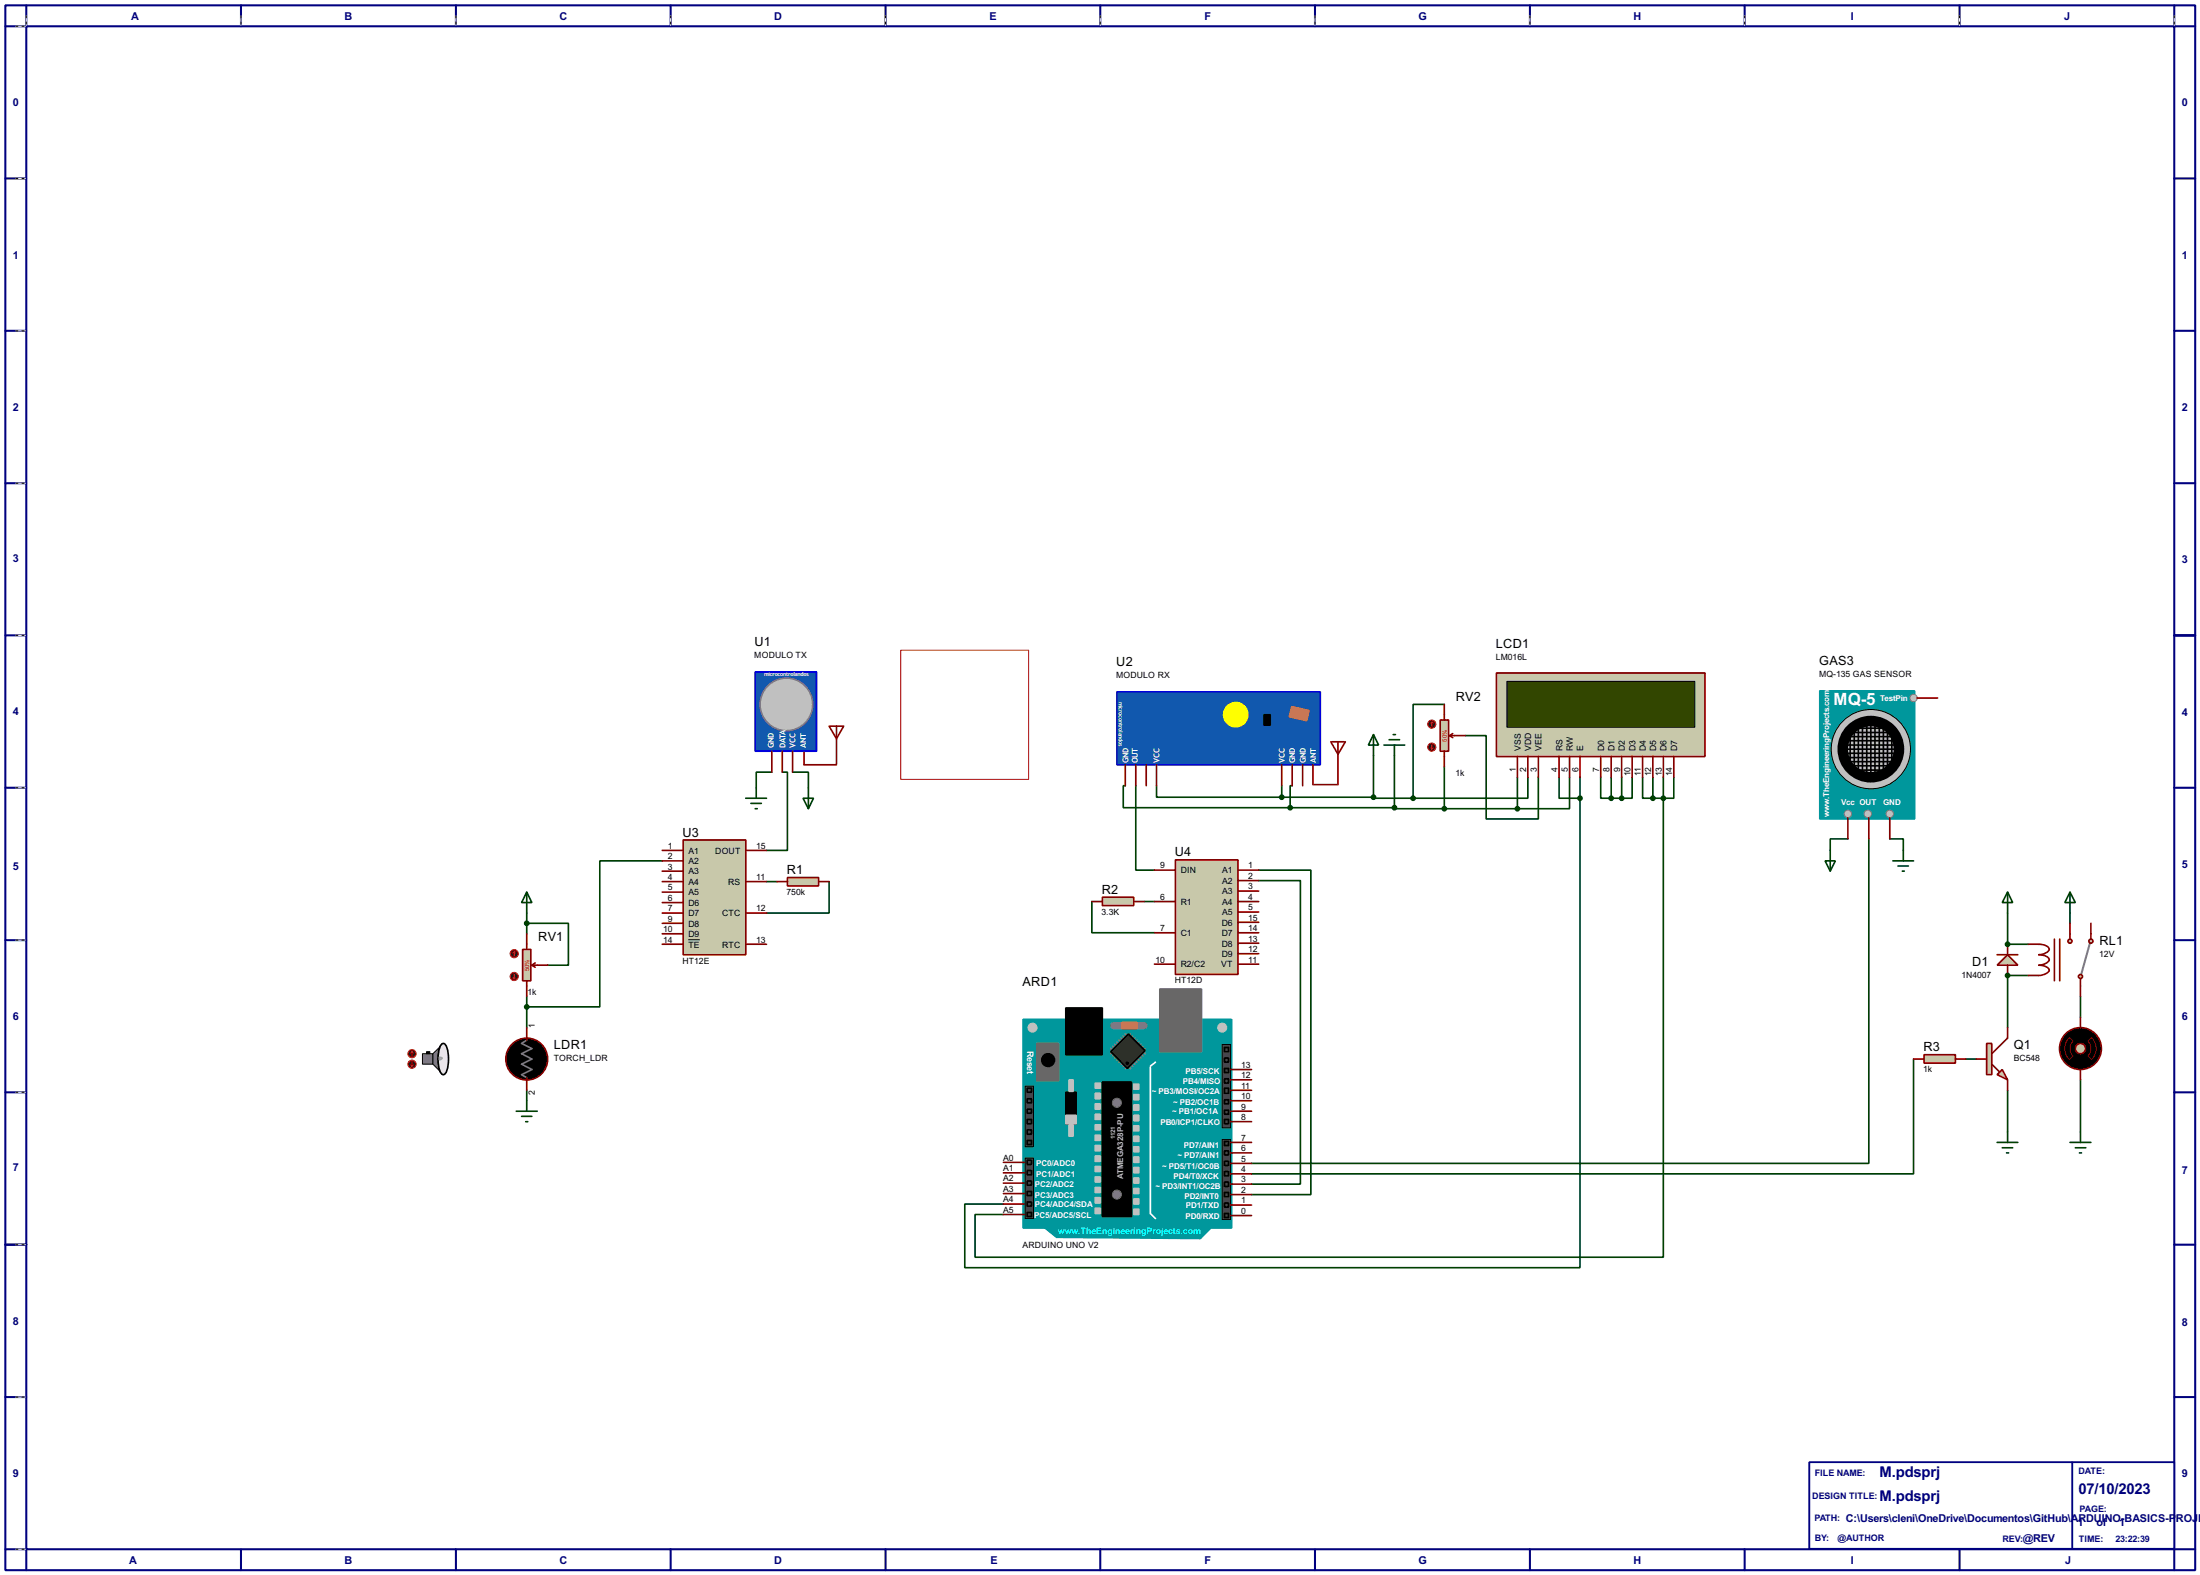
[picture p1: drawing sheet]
<svg xmlns="http://www.w3.org/2000/svg" width="536mm" height="383mm" viewBox="0 0 536 383" stroke-linecap="round" stroke-linejoin="round" font-family="sans-serif">
<g fill="none" stroke="#000080" stroke-width=".5">
<path d="M1.3 1.3h533.4v381h-533.4zM6.4 6.4h523.2v370.8h-523.2zM6.4 1.3v5.1h-5.1M58.7 1.3v5.1M111.1 1.3v5.1M163.4 1.3v5.1M215.7 1.3v5.1M268 1.3v5.1M320.3 1.3v5.1M372.7 1.3v5.1M425 1.3v5.1M477.3 1.3v5.1"/>
<path d="M529.6 1.3v5.1h5.1M1.3 43.5h5.1M529.6 43.5h5.1M1.3 80.6h5.1M529.6 80.6h5.1M1.3 117.7h5.1M529.6 117.7h5.1M1.3 154.7h5.1M529.6 154.7h5.1M1.3 191.8h5.1M529.6 191.8h5.1M1.3 228.9h5.1"/>
<path d="M529.6 228.9h5.1M1.3 266h5.1M529.6 266h5.1M1.3 303.1h5.1M529.6 303.1h5.1M1.3 340.2h5.1M529.6 340.2h5.1M1.3 377.2h5.1v5.1M58.7 377.2v5.1M111.1 377.2v5.1M163.4 377.2v5.1M215.7 377.2v5.1"/>
<path d="M268 377.2v5.1M320.3 377.2v5.1M372.7 377.2v5.1M425 377.2v5.1M477.3 377.2v5.1M534.7 377.2h-5.1v5.1"/>
</g>
<g fill="none" stroke="#fff" stroke-width=".24">
<path d="M3.9 6.4h2.3M6.4 3.9v2.3M58.7 3.9v2.3M111.1 3.9v2.3M163.4 3.9v2.3M215.7 3.9v2.3M268 3.9v2.3M320.3 3.9v2.3M372.7 3.9v2.3M425 3.9v2.3M477.3 3.9v2.3M529.6 3.9v2.3"/>
<path d="M3.9 43.5h2.3M3.9 80.6h2.3M3.9 117.7h2.3M3.9 154.7h2.3M3.9 191.8h2.3M3.9 228.9h2.3M3.9 266h2.3M3.9 303.1h2.3M3.9 340.2h2.3M3.9 377.2h2.3"/>
</g>
<g fill="none" stroke="#000" stroke-width=".24" stroke-dasharray=".5 1">
<path d="M3.9 6.4h2.3M6.4 3.9v2.3M58.7 3.9v2.3M111.1 3.9v2.3M163.4 3.9v2.3M215.7 3.9v2.3M268 3.9v2.3M320.3 3.9v2.3M372.7 3.9v2.3M425 3.9v2.3M477.3 3.9v2.3M529.6 3.9v2.3"/>
<path d="M3.9 43.5h2.3M3.9 80.6h2.3M3.9 117.7h2.3M3.9 154.7h2.3M3.9 191.8h2.3M3.9 228.9h2.3M3.9 266h2.3M3.9 303.1h2.3M3.9 340.2h2.3M3.9 377.2h2.3"/>
</g>
<path d="M440.7 356h88.9v21.1h-88.9z" fill="#fff" stroke="#000080" stroke-width=".45"/>
<path d="M504.8 356v21.1" fill="none" stroke="#000080" stroke-width=".45"/>
<g fill="none" stroke="#004000" stroke-width=".4">
<path d="M188 188h-3.8v3.8M190.6 188h1.2v19.1h-5.1M193.1 188h3.8v3.8M274.1 191.3h-.5v5.4h40.7v-5.4h.5M276.7 191.3v20.6h4.5M281.7 191.3v2.8h30.5v-2.8M161.3 209.6h-15.2v35.6h-17.8M186.7 214.7h2.6M202 214.7v7.6h-15.3M266 219.5v7.6h15.2M278.7 219.5h2.5M306.6 211.9h12.7v79h-14.4"/>
<path d="M306.6 214.4h10.2v73.9h-11.9M450.1 204.3h-4.3v2.8M455.2 204.3v79h-150.3M460.3 204.3h3.3v2.8M128.3 224.8h10.2v10.2h-5.1M128.3 222.3v5.1M489 237.5h5.1M128.3 242.6v7.6M466.1 257.9v27.9h-161.2M478.8 257.9h2.6M128.3 265.5v2.5M489 265.5v10.1"/>
</g>
<circle cx="489" cy="237.5" r=".2" fill="#004000"/>
<path d="M489 237.5v12.7M489 229.9h5.1" fill="none" stroke="#004000" stroke-width=".4"/>
<circle cx="489" cy="229.9" r=".2" fill="#004000"/>
<g fill="none" stroke="#004000" stroke-width=".4">
<path d="M351.8 171.5h-7.6v22.9M356.9 179.1h5.1v20.3h12.7v-10.1M312.2 194.1h22.4M314.3 196.7h25.4M334.6 194.1v.3h9.6M334.6 184v10.1M339.7 196.7v.2h12.1M339.7 184v12.7M351.8 196.9h17.8M351.8 186.7v10.2M369.6 189.3v7.6M372.2 189.3v5.1h-28"/>
<path d="M379.8 189.3v5.1h5.1M382.3 189.3v7.6h-12.7M384.9 194.4v114.3h-149.9v-15.5h9.4M384.9 189.3v5.1M389.9 189.3v5.1h2.6M392.5 189.3v5.1M392.5 194.4h2.5M395 189.3v5.1M397.6 189.3v5.1h-2.6M400.1 189.3v5.1h2.5M402.6 194.4h2.6M402.6 189.3v5.1"/>
<path d="M405.2 194.4v111.7h-167.7v-10.4h6.9M405.2 189.3v5.1M407.7 189.3v5.1h-2.5M489 222.3v7.6M504.2 222.3v2.5M506.8 242.6v5.1M506.8 262.9v12.7"/>
</g>
<circle cx="128.3" cy="257.9" r="5.1" fill="#000" stroke="#800000" stroke-width=".4"/>
<path d="M128.3 253.3l-1.2 .8 2.5 1.2-2.5 1.3 2.5 1.3-2.5 1.2 2.5 1.3-2.5 1.3 1.2 .7" fill="none" stroke="#808080" stroke-width=".4"/>
<path d="M128.3 252.8v.5M128.3 262.4v.5" fill="none" stroke="#800000" stroke-width=".4"/>
<g fill="#808080" stroke="#000" stroke-width=".24">
<path d="M102.9 256.6h2.6v2.5h-2.6z" fill-rule="evenodd"/>
<path d="M107.7 254.1a7.2 7.2 0 0 0-.7 6.1 1.55 1.55 0 0 0 1 1.5l-2.5-2.6v-2.5l2.5-2.5z" fill-rule="evenodd"/>
</g>
<path d="M107.7 254.1h.3a2.96 2.96 0 0 1 1.2 2.9l-.1 2.5a2.46 2.46 0 0 1-1.1 2.2 2.89 2.89 0 0 1-1.3-3l.1-2.5a3.1 3.1 0 0 1 .9-2.1z" fill-rule="evenodd" fill="#e6e6e6" stroke="#000" stroke-width=".4"/>
<path d="M107 257.4l.6 .1 .1 .3-.7 .3z" fill-rule="evenodd" fill="#a6a8aa" stroke="#9f9fa8" stroke-width=".24"/>
<path d="M103.9 256.1h.8v.5h-.8z" fill="#000" stroke="#000" stroke-width=".24"/>
<path d="M128.3 250.2v2.6M128.3 262.9v2.6" fill="none" stroke="#800000" stroke-width=".4"/>
<circle cx="100.3" cy="256.6" r="1" fill="#400000" stroke="#f00" stroke-width=".24"/>
<path d="M100.4 256.1l-.3 .2M100.4 256.1l.2 .2M100.4 256.1v1" fill="none" stroke="#f00" stroke-width=".24"/>
<circle cx="100.3" cy="259.1" r="1" fill="#400000" stroke="#f00" stroke-width=".24"/>
<path d="M100.1 259.4l.3 .2M100.4 258.6v1M100.6 259.4l-.2 .2" fill="none" stroke="#f00" stroke-width=".24"/>
<path d="M184 163.6h14.9v19.3h-14.9z" fill="#1158ae" stroke="#00f" stroke-width=".4"/>
<circle cx="191.5" cy="171.5" r="6.4" fill="#c0c0c0" stroke="#808080" stroke-width=".4"/>
<path d="M202 176.8l1.8 3.1M202.2 176.8h3.1M203.8 176.8v2.8M203.8 179.9v6.1M205.5 176.8l-1.7 3.1M188 182.9v5.1M190.6 182.9v5.1M193.1 182.9v5.1M195.9 183.2v3h7.9" fill="none" stroke="#800000" stroke-width=".4"/>
<path d="M272.1 168.5h49.5v17.7h-49.5z" fill="#1158ae" stroke="#0000c0" stroke-width=".4"/>
<g fill="none" stroke="#800000" stroke-width=".4">
<path d="M274.1 186.2v5.1M276.7 186.2v5.1M279.2 186.2v5.1M281.7 186.2v5.1M312.2 186.2v5.1M314.8 186.2v5.1M317.3 186.2v5.1M319.8 186.2v4.9M320.1 191.1h5.6M324.2 180.6l1.7 3.1M324.4 180.6h3.1M325.9 180.6v2.8"/>
<path d="M325.9 183.7v7.4M327.7 180.6l-1.8 3.1"/>
</g>
<circle cx="301" cy="174" r="2.95" fill="#ff0" stroke="#ff0" stroke-width=".4"/>
<path d="M314.7 172.1l4.2 .9-.6 2.5-4.2-1z" fill-rule="evenodd" fill="#ff8000" stroke="#ff8000" stroke-width=".4"/>
<path d="M307.9 174h1.5v2.6h-1.5z" fill="#000" stroke="#000" stroke-width=".4"/>
<path d="M166.4 204.5h15.3v28h-15.3z" fill="#c8c8aa" stroke="#800000" stroke-width=".4"/>
<g fill="none" stroke="#800000" stroke-width=".4">
<path d="M161.3 207.1h5.1M161.3 209.6h5.1M161.3 212.1h5.1M161.3 214.7h5.1M161.3 217.2h5.1M161.3 219.8h5.1M181.7 207.1h5M181.7 214.7h5M161.3 222.3h5.1M161.3 224.8h5.1M161.3 227.4h5.1M161.3 229.9h5.1"/>
<path d="M181.7 222.3h5M181.7 229.9h5"/>
</g>
<path d="M167.7 228.8h2.8" fill="none" stroke="#000" stroke-width=".24"/>
<path d="M286.3 209.4h15.3v27.9h-15.3z" fill="#c8c8aa" stroke="#800000" stroke-width=".4"/>
<g fill="none" stroke="#800000" stroke-width=".4">
<path d="M281.2 211.9h5.1M281.2 219.5h5.1M301.6 211.9h5M301.6 214.4h5M301.6 217h5M301.6 219.5h5M281.2 227.1h5.1M281.2 234.8h5.1M301.6 222.1h5M301.6 224.6h5M301.6 227.1h5M301.6 229.7h5"/>
<path d="M301.6 232.2h5M301.6 234.8h5"/>
</g>
<path d="M127.3 231.2h2v7.6h-2z" fill="#c8c8aa" stroke="#800000" stroke-width=".4"/>
<path d="M128.3 227.4v3.8M128.3 238.8v3.8M129.6 235l.8 .5M129.6 235h3.8M130.4 234.5l-.8 .5" fill="none" stroke="#800000" stroke-width=".4"/>
<circle cx="125.2" cy="232.2" r="1" fill="#400000" stroke="#f00" stroke-width=".24"/>
<path d="M125.3 231.7l-.3 .3M125.3 231.7l.2 .3M125.3 231.7v1" fill="none" stroke="#f00" stroke-width=".24"/>
<circle cx="125.2" cy="237.8" r="1" fill="#400000" stroke="#f00" stroke-width=".24"/>
<path d="M125 238.1l.3 .2M125.3 237.3v1M125.5 238.1l-.2 .2" fill="none" stroke="#f00" stroke-width=".24"/>
<path d="M181.7 194.4h5M182.9 195.6h2.6M184 196.9h.5M184.2 191.8v2.6M195.6 194.4h2.6l-1.3 2.5zM196.9 191.8v5.1M128.3 217.2l1.3 2.6h-2.5zM128.3 217.2v5.1M125.8 270.6h5.1M127.1 271.8h2.5M128.1 273.1h.5M128.3 268v2.6" fill="none" stroke="#004000" stroke-width=".4"/>
<circle cx="128.3" cy="224.8" r=".5" fill="#004000" stroke="#004000" stroke-width=".4"/>
<path d="M191.8 213.7h7.6v2h-7.6z" fill="#c8c8aa" stroke="#800000" stroke-width=".4"/>
<path d="M189.3 214.7h2.5M199.4 214.7h2.6" fill="none" stroke="#800000" stroke-width=".4"/>
<circle cx="128.3" cy="245.2" r=".5" fill="#004000" stroke="#004000" stroke-width=".4"/>
<path d="M268.5 218.5h7.7v2h-7.7z" fill="#c8c8aa" stroke="#800000" stroke-width=".4"/>
<path d="M266 219.5h2.5M276.2 219.5h2.5" fill="none" stroke="#800000" stroke-width=".4"/>
<path d="M334.6 178.9l1.2 2.5h-2.5zM334.6 178.9v5.1M339.4 178.9h.5M337.1 181.4h5.1M338.4 180.1h2.5M339.7 181.4v2.6" fill="none" stroke="#004000" stroke-width=".4"/>
<g fill="#004000" stroke="#004000" stroke-width=".4">
<circle cx="312.2" cy="194.1" r=".5"/>
<circle cx="314.2" cy="196.7" r=".5"/>
</g>
<path d="M249.2 248.2h50.8v50.8h-5.1l-2.5 2.6-35-.3-2.8-2.3h-5.4z" fill-rule="evenodd" fill="#00979c" stroke="#00979c" stroke-width=".4"/>
<g fill="#686767" stroke="#686767" stroke-width=".4">
<path d="M282.5 240.8h10.2v15.3h-10.2z"/>
<path d="M252.5 254.1h5.4v9.1h-5.4z"/>
</g>
<path d="M259.6 245.4h8.9v11.4h-8.9z" fill="#000" stroke="#000" stroke-width=".4"/>
<circle cx="255.3" cy="258.1" r="1.55" fill="#000" stroke="#000" stroke-width=".4"/>
<path d="M271.3 249.7h7.4" fill="none" stroke="#757575" stroke-width="1.8"/>
<path d="M273.4 249h3.5v1.5h-3.5z" fill="#ff8000" stroke="#ff8000" stroke-width=".4"/>
<g fill="none" stroke="#808080" stroke-width=".45">
<path d="M270.6 255.3l.5 .5M271.1 254.8l.5 .5M271.1 256.1l-.5 .5M271.6 254.3l.5 .5M271.6 256.6l-.5 .5M272.1 253.8l.5 .5M272.1 257.1l-.5 .5M272.6 253.3l.5 .5M272.6 257.6l-.5 .5M273.1 252.8l.5 .5M273.1 258.1l-.5 .5M273.6 252.3l.5 .5"/>
<path d="M273.6 258.6l-.5 .5M274.1 251.8l.5 .5M274.1 259.1l-.5 .5M274.6 259.6l-.5 .6M274.9 259.6l.5 .6M275.4 259.1l.5 .5M275.4 251.8l-.5 .5M275.9 258.6l.5 .5M275.9 252.3l-.5 .5M276.4 258.1l.5 .5M276.4 252.8l-.5 .5M276.9 257.6l.5 .5"/>
<path d="M276.9 253.3l-.5 .5M277.4 257.1l.5 .5M277.4 253.8l-.5 .5M277.9 256.6l.5 .5M277.9 254.3l-.5 .5M278.4 256.1l.5 .5M278.4 254.8l-.5 .5M278.9 255.3l-.5 .5"/>
</g>
<path d="M274.9 251.8l4 4-4.3 4.4-4-4.1z" fill-rule="evenodd" fill="#2c2c2c" stroke="#000" stroke-width=".4"/>
<circle cx="274.6" cy="258.9" r=".3" fill="#000" stroke="#000" stroke-width=".24"/>
<circle cx="251.5" cy="250.2" r="1.1" fill="#c0c0c0" stroke="#c0c0c0" stroke-width=".24"/>
<path d="M280.2 259.9v35.6l1.3 1.2M281.5 258.6l-1.3 1" fill="none" stroke="#fff" stroke-width=".4"/>
<g fill="#464646" stroke="#000" stroke-width=".25">
<path d="M297.7 254.3h2.1v20.3h-2.1z"/>
<path d="M297.7 277.4h2.1v19.6h-2.1z"/>
</g>
<g fill="#464646" stroke="#000" stroke-width=".4">
<path d="M298.3 255.1h1v1h-1z"/>
<path d="M298.3 260.2h1v1h-1z"/>
<path d="M298.3 262.7h1v1h-1z"/>
<path d="M298.3 265h1v1.2h-1z"/>
<path d="M298.3 267.8h1v1h-1z"/>
<path d="M298.3 270.3h1v1h-1z"/>
<path d="M298.3 257.6h1v1h-1z"/>
<path d="M298.3 272.6h1v1h-1z"/>
<path d="M298.3 277.9h1v1h-1z"/>
<path d="M298.3 280.2h1v1h-1z"/>
<path d="M298.3 282.8h1v1h-1z"/>
<path d="M298.3 285.3h1v1h-1z"/>
<path d="M298.3 287.8h1v1.1h-1z"/>
<path d="M298.3 290.4h1v1h-1z"/>
<path d="M298.3 292.9h1v1h-1z"/>
<path d="M298.3 295.5h1v1h-1z"/>
</g>
<path d="M268.5 263.5h7.1v32.7h-7.1z" fill="#000" stroke="#000" stroke-width=".4"/>
<g fill="#c0c0c0" stroke="#c0c0c0" stroke-width=".4">
<path d="M276.2 264h1.2v1.2h-1.2z"/>
<path d="M276.2 266.5h1.2v1.3h-1.2z"/>
<path d="M276.2 269h1.2v1.3h-1.2z"/>
<path d="M276.2 271.6h1.2v1.3h-1.2z"/>
<path d="M276.2 274.1h1.2v1.3h-1.2z"/>
<path d="M276.2 276.7h1.2v1.2h-1.2z"/>
<path d="M276.2 279.2h1.2v1.3h-1.2z"/>
<path d="M276.2 281.7h1.2v1.3h-1.2z"/>
<path d="M276.2 284.3h1.2v1.3h-1.2z"/>
<path d="M276.2 286.8h1.2v1.3h-1.2z"/>
<path d="M276.2 289.4h1.2v1.2h-1.2z"/>
<path d="M276.2 291.9h1.2v1.3h-1.2z"/>
<path d="M276.2 294.4h1.2v1.3h-1.2z"/>
<path d="M266.8 263.7h1.2v1.3h-1.2z"/>
<path d="M266.8 266.2h1.2v1.3h-1.2z"/>
<path d="M266.8 268.8h1.2v1.3h-1.2z"/>
<path d="M266.8 271.3h1.2v1.3h-1.2z"/>
<path d="M266.8 273.9h1.2v1.2h-1.2z"/>
<path d="M266.8 276.4h1.2v1.3h-1.2z"/>
<path d="M266.8 278.9h1.2v1.3h-1.2z"/>
<path d="M266.8 281.5h1.2v1.3h-1.2z"/>
<path d="M266.8 284h1.2v1.3h-1.2z"/>
<path d="M266.8 286.6h1.2v1.2h-1.2z"/>
<path d="M266.8 289.1h1.2v1.3h-1.2z"/>
<path d="M266.8 291.6h1.2v1.3h-1.2z"/>
<path d="M266.8 294.2h1.2v1.3h-1.2z"/>
</g>
<g fill="#757575" stroke="#757575" stroke-width=".24">
<circle cx="272" cy="290.9" r="1.1"/>
<circle cx="272" cy="268.5" r="1.1"/>
</g>
<g fill="#464646" stroke="#000" stroke-width=".25">
<path d="M249.7 264.5h2.1v14.7h-2.1z"/>
<path d="M249.7 282h2.1v14.7h-2.1z"/>
</g>
<g fill="#464646" stroke="#000" stroke-width=".4">
<path d="M250.2 267.5h1.1v1h-1.1z"/>
<path d="M250.2 272.6h1.1v1h-1.1z"/>
<path d="M250.2 277.7h1.1v1h-1.1z"/>
<path d="M250.2 275.1h1.1v1.1h-1.1z"/>
<path d="M250.2 270.1h1.1v1h-1.1z"/>
<path d="M250.2 265h1.1v1h-1.1z"/>
<path d="M250.2 282.5h1.1v1h-1.1z"/>
<path d="M250.2 285h1.1v1.1h-1.1z"/>
<path d="M250.2 287.6h1.1v1h-1.1z"/>
<path d="M250.2 290.1h1.1v1h-1.1z"/>
<path d="M250.2 292.7h1.1v1h-1.1z"/>
<path d="M250.2 295.2h1.1v1h-1.1z"/>
</g>
<path d="M259.6 266h2.6v7.6h-2.6z" fill="#000" stroke="#000" stroke-width=".4"/>
<g fill="#c0c0c0" stroke="#c0c0c0" stroke-width=".4">
<path d="M259.6 271.6h2.6v2h-2.6z"/>
<path d="M260.4 273.9h1v2.8h-1z"/>
<path d="M260.4 262.9h1v2.8h-1z"/>
</g>
<circle cx="297.7" cy="250.2" r="1.1" fill="#c0c0c0" stroke="#c0c0c0" stroke-width=".24"/>
<g fill="none" stroke="#800000" stroke-width=".4">
<path d="M299.8 278.2h5.1M299.8 273.1h5.1M299.8 270.6h5.1M299.8 268h5.1M299.8 265.5h5.1M299.8 262.9h5.1M299.8 260.4h5.1M244.4 295.7h5.1M244.4 293.2h5.1M244.4 290.6h5.1M244.4 288.1h5.1M244.4 285.6h5.1"/>
<path d="M244.4 283h5.1M299.8 296h5.1M299.8 293.4h5.1M299.8 290.9h5.1M299.8 288.3h5.1M299.8 285.8h5.1M299.8 283.3h5.1M299.8 280.7h5.1"/>
</g>
<path d="M443.3 168.2h23.1v31.2h-23.1z" fill="#00979c" stroke="#00979c" stroke-width=".4"/>
<circle cx="455.7" cy="182.4" r="9.7" fill="#c0c0c0" stroke="#000" stroke-width=".24"/>
<circle cx="455.7" cy="182.4" r="6.9" fill="#c0c0c0" stroke="#000" stroke-width="2.6"/>
<g fill="none" stroke="#000" stroke-width=".4">
<path d="M449.9 179.4h11.4M449.9 178.4h10.4M450.7 179.1v5.9M451.4 177.3h8.1M451.7 177.6v9.4M452.7 177.1v10.7M453.7 176.3v12M454.7 176.3v12.2M455.7 176.3v12.2M456.7 176.3v12.2M457.8 176.6v11.7M458.8 177.1v10.7"/>
<path d="M459.8 178.4v8.6M460.8 178.9v7.1M449.1 180.4h12.2M449.6 182.4h12.7M449.6 181.4h12.5M449.6 183.4h12.5M449.9 184.5h11.7M450.4 185.5h11.4M450.9 186.5h9.7M451.7 187.5h7.6"/>
</g>
<g fill="#c0c0c0" stroke="#808080" stroke-width=".25">
<circle cx="450.1" cy="198.2" r=".9"/>
<circle cx="454.9" cy="198.2" r=".9"/>
<circle cx="460.3" cy="198.2" r=".9"/>
<circle cx="466.1" cy="170" r=".9"/>
</g>
<path d="M466.9 170h5.1M450.1 199.2v5.1M455.2 199.2v5.1M460.3 199.2v5.1" fill="none" stroke="#800000" stroke-width=".4"/>
<path d="M444.6 209.6h2.5l-1.3 2.5zM445.8 207.1v5M461.1 209.6h5M462.3 210.9h2.6M463.4 212.1h.5M463.6 207.1v2.5" fill="none" stroke="#004000" stroke-width=".4"/>
<path d="M486.5 261.7l1.2-1.3 1.3 2.5z" fill="#c8c8aa" stroke="#800000" stroke-width=".4"/>
<path d="M483.9 254.1h1.3v7.6h-1.3z" fill="#c8c8aa" stroke="#800000" stroke-width=".4"/>
<path d="M481.4 257.9h2.5M485.2 259.1l1.8 1.8M489 250.2v2.6l-3.8 3.8M489 262.9v2.6" fill="none" stroke="#800000" stroke-width=".4"/>
<path d="M468.7 256.8h7.6v2.1h-7.6z" fill="#c8c8aa" stroke="#800000" stroke-width=".4"/>
<path d="M466.1 257.9h2.6M476.3 257.9h2.5" fill="none" stroke="#800000" stroke-width=".4"/>
<path d="M486.5 278.2h5M487.7 279.5h2.6M489 275.6v2.6M488.8 280.7h.5" fill="none" stroke="#004000" stroke-width=".4"/>
<path d="M509.1 229.7l-2.1 7.3" fill="none" stroke="#808080" stroke-width=".5"/>
<g fill="#c8c8aa" stroke="#800000" stroke-width=".4">
<circle cx="506.7" cy="237.8" r=".5"/>
<circle cx="509.3" cy="229.2" r=".5"/>
</g>
<path d="M509.3 227.4v1.3" fill="none" stroke="#800000" stroke-width=".4"/>
<circle cx="504.2" cy="229.2" r=".5" fill="#c8c8aa" stroke="#800000" stroke-width=".4"/>
<path d="M494.1 229.9a8.7 8.7 0 0 1 4.2 .3 .88 .88 0 0 1 .7 1.2l-1.2 .8-1.2 .3h.6a2.08 2.08 0 0 1 2 1.2 2.76 2.76 0 0 1-2.6 1.3h.6a2.08 2.08 0 0 1 2 1.3 2.75 2.75 0 0 1-2.6 1.2h-2.5M500.4 228.7v10.1M501.7 228.7v10.1M504.2 224.8v3.9M506.8 238.3v4.3M509.3 224.8v2.6" fill="none" stroke="#800000" stroke-width=".4"/>
<path d="M486.5 235l2.5-2.5 2.5 2.5z" fill="#c8c8aa" stroke="#800000" stroke-width=".4"/>
<path d="M486.5 232.5h5M489 229.9v2.6M489 235v2.5" fill="none" stroke="#800000" stroke-width=".4"/>
<g fill="#004000" stroke="#004000" stroke-width=".4">
<circle cx="489" cy="237.5" r=".5"/>
<circle cx="489" cy="229.9" r=".5"/>
</g>
<path d="M489 217.2l1.3 2.6h-2.6zM489 217.2v5.1M504.2 217.2l1.3 2.6h-2.5zM504.2 217.2v5.1M504.2 278.2h5.1M505.5 279.5h2.6M506.8 275.6v2.6M506.5 280.7h.5" fill="none" stroke="#004000" stroke-width=".4"/>
<circle cx="506.7" cy="255.3" r="5.1" fill="#000" stroke="#800000" stroke-width=".4"/>
<path d="M504.1 252.6l.9 .9a2.54 2.54 0 0 0 0 3.6l-.9 .9a3.8 3.8 0 0 1 0-5.4zM509.5 252.6a3.8 3.8 0 0 1 0 5.4l-.9-.9a2.54 2.54 0 0 0 0-3.6z" fill="none" stroke="#800000" stroke-width=".24"/>
<circle cx="506.7" cy="255.3" r="1.25" fill="#c8c8aa" stroke="#800000" stroke-width=".4"/>
<path d="M506.8 247.7v2.5M506.8 260.4v2.5" fill="none" stroke="#800000" stroke-width=".4"/>
<path d="M219.4 158.3h31.2v31.5h-31.2z" fill="none" stroke="#f00" stroke-width=".24"/>
<path d="M364.5 163.9h50.8v20.3h-50.8z" fill="#c8c8aa" stroke="#800000" stroke-width=".4"/>
<path d="M367.1 165.9h45.7v11.2h-45.7z" fill="#324600" stroke="#000" stroke-width=".25"/>
<g fill="none" stroke="#800000" stroke-width=".4">
<path d="M369.6 184.2v5.1M372.2 184.2v5.1M374.7 184.2v5.1M379.8 184.2v5.1M382.3 184.2v5.1M384.9 184.2v5.1M389.9 184.2v5.1M392.5 184.2v5.1M395 184.2v5.1M397.6 184.2v5.1M400.1 184.2v5.1M402.6 184.2v5.1"/>
<path d="M405.2 184.2v5.1M407.7 184.2v5.1"/>
</g>
<g fill="#004000" stroke="#004000" stroke-width=".4">
<circle cx="334.5" cy="194.1" r=".5"/>
<circle cx="339.6" cy="196.7" r=".5"/>
<circle cx="369.6" cy="196.9" r=".5"/>
<circle cx="392.4" cy="194.4" r=".5"/>
<circle cx="395" cy="194.4" r=".5"/>
<circle cx="402.6" cy="194.4" r=".5"/>
<circle cx="405.1" cy="194.4" r=".5"/>
<circle cx="384.8" cy="194.4" r=".5"/>
</g>
<path d="M350.8 175.3h2.1v7.6h-2.1z" fill="#c8c8aa" stroke="#800000" stroke-width=".4"/>
<path d="M351.8 171.5v3.8M353.1 179.1l.8 .5M353.1 179.1h3.8M353.9 178.6l-.8 .5M351.8 182.9v3.8" fill="none" stroke="#800000" stroke-width=".4"/>
<circle cx="348.7" cy="176.3" r="1" fill="#400000" stroke="#f00" stroke-width=".24"/>
<path d="M348.8 175.8l-.3 .3M348.8 175.8l.3 .3M348.8 175.8v1" fill="none" stroke="#f00" stroke-width=".24"/>
<circle cx="348.7" cy="181.9" r="1" fill="#400000" stroke="#f00" stroke-width=".24"/>
<path d="M348.5 182.2l.3 .2M348.8 181.4v1M349.1 182.2l-.3 .2" fill="none" stroke="#f00" stroke-width=".24"/>
<g fill="#004000" stroke="#004000" stroke-width=".4">
<circle cx="351.8" cy="196.9" r=".5"/>
<circle cx="344.2" cy="194.4" r=".5"/>
</g>
<text font-size="4.6" fill="#fff" x="446.6" y="171.7">MQ-5</text>
<g font-size="4.1" fill="#000080">
<text x="457.8" y="359.6">M.pdsprj</text>
<text x="457.8" y="365.5">M.pdsprj</text>
<text x="506.3" y="363.7">07/10/2023</text>
</g>
<g font-size="3.5">
<text x="183.8" y="157.4">U1</text>
<text x="364.4" y="157.7">LCD1</text>
<text x="443.1" y="161.9">GAS3</text>
<text x="271.9" y="162.3">U2</text>
<text x="354.6" y="170.7">RV2</text>
<text x="166.3" y="203.7">U3</text>
<text x="286.2" y="208.5">U4</text>
<text x="191.7" y="212.9">R1</text>
<text x="268.4" y="217.7">R2</text>
<text x="131.1" y="229.1">RV1</text>
<text x="511.4" y="230.1">RL1</text>
<text x="480.4" y="235.2">D1</text>
<text x="249.1" y="240">ARD1</text>
<text x="134.9" y="255.5">LDR1</text>
<text x="468.5" y="256">R3</text>
<text x="490.5" y="255.5">Q1</text>
</g>
<g font-size="3" fill="#000080">
<text x="31.9" y="4.9">A</text>
<text x="83.9" y="4.9">B</text>
<text x="136.3" y="4.9">C</text>
<text x="188.6" y="4.9">D</text>
<text x="241" y="4.9">E</text>
<text x="293.4" y="4.9">F</text>
<text x="345.5" y="4.9">G</text>
<text x="397.9" y="4.9">H</text>
<text x="450.8" y="4.9">I</text>
<text x="502.7" y="4.9">J</text>
<text x="3.2" y="25.9">0</text>
<text x="531.5" y="25.9">0</text>
<text x="3.2" y="63">1</text>
<text x="531.5" y="63">1</text>
<text x="3.2" y="100.1">2</text>
<text x="531.5" y="100.1">2</text>
<text x="3.2" y="136.9">3</text>
<text x="531.5" y="137.2">3</text>
<text x="3.2" y="174">4</text>
<text x="531.5" y="174.3">4</text>
<text x="3.2" y="211.9">5</text>
<text x="531.5" y="211.4">5</text>
<text x="3.2" y="248.5">6</text>
<text x="531.5" y="248.5">6</text>
<text x="3.2" y="285">7</text>
<text x="531.5" y="285.8">7</text>
<text x="3.2" y="322.6">8</text>
<text x="531.5" y="322.9">8</text>
<text x="3.2" y="359.7">9</text>
<text x="531.5" y="359.7">9</text>
<text x="449.6" y="370.4">C:\Users\cleni\OneDrive\Documentos\GitHub\ARDUINO-BASICS-P</text>
<text x="506.1" y="371.5">1</text>
<text x="510.7" y="371.5">of</text>
<text x="516.2" y="371.5">1</text>
<text x="530" y="370.4">ROJ</text>
<text x="535.4" y="370.4">E</text>
<text x="492.7" y="375.6">@REV</text>
<text x="31.4" y="380.8">A</text>
<text x="83.9" y="380.8">B</text>
<text x="136.3" y="380.8">C</text>
<text x="188.6" y="380.8">D</text>
<text x="241.2" y="380.8">E</text>
<text x="293.4" y="380.8">F</text>
<text x="345.5" y="380.8">G</text>
<text x="397.9" y="380.8">H</text>
<text x="450.8" y="380.8">I</text>
<text x="503" y="380.8">J</text>
</g>
<text font-size="2.5" fill="#fff" x="250.2" y="255.8" transform="rotate(90 250.2 255.8)">Reset</text>
<text font-size="2.5" fill="#0ff" x="257.7" y="300.6">www.TheEngineeringProjects.com</text>
<g font-size="2.5" fill="#000080">
<text x="442" y="359.4">FILE NAME:</text>
<text x="506.3" y="358.9">DATE:</text>
<text x="441.4" y="365">DESIGN TITLE:</text>
<text x="441.9" y="370.3">PATH:</text>
<text x="506.5" y="368.3">PAGE:</text>
<text x="442" y="375.1">BY:</text>
<text x="447.6" y="375.1">@AUTHOR</text>
<text x="487.8" y="375.4">REV:</text>
<text x="506.3" y="375.4">TIME:</text>
<text x="515.3" y="375.4">23:22:39</text>
</g>
<g font-size="2.4">
<text x="183.7" y="160.3">MODULO TX</text>
<text x="364.3" y="160.6">LM016L</text>
<text x="271.9" y="165.1">MODULO RX</text>
<text x="443.1" y="164.8">MQ-135 GAS SENSOR</text>
<text x="370.4" y="182.9" transform="rotate(-90 370.4 182.9)">VSS</text>
<text x="373" y="182.9" transform="rotate(-90 373 182.9)">VDD</text>
<text x="375.5" y="182.9" transform="rotate(-90 375.5 182.9)">VEE</text>
<text x="380.6" y="182.9" transform="rotate(-90 380.6 182.9)">RS</text>
<text x="383.1" y="182.9" transform="rotate(-90 383.1 182.9)">RW</text>
<text x="385.7" y="182.9" transform="rotate(-90 385.7 182.9)">E</text>
<text x="390.7" y="182.9" transform="rotate(-90 390.7 182.9)">D0</text>
<text x="393.3" y="182.9" transform="rotate(-90 393.3 182.9)">D1</text>
<text x="395.8" y="182.9" transform="rotate(-90 395.8 182.9)">D2</text>
<text x="398.4" y="182.9" transform="rotate(-90 398.4 182.9)">D3</text>
<text x="400.9" y="182.9" transform="rotate(-90 400.9 182.9)">D4</text>
<text x="403.4" y="182.9" transform="rotate(-90 403.4 182.9)">D5</text>
<text x="406" y="182.9" transform="rotate(-90 406 182.9)">D6</text>
<text x="408.5" y="182.9" transform="rotate(-90 408.5 182.9)">D7</text>
<text x="354.6" y="188.9">1k</text>
<text x="369.2" y="187.8" transform="rotate(-90 369.2 187.8)">1</text>
<text x="371.8" y="187.9" transform="rotate(-90 371.8 187.9)">2</text>
<text x="374.3" y="187.8" transform="rotate(-90 374.3 187.8)">3</text>
<text x="379.4" y="187.9" transform="rotate(-90 379.4 187.9)">4</text>
<text x="381.9" y="187.8" transform="rotate(-90 381.9 187.8)">5</text>
<text x="384.5" y="187.9" transform="rotate(-90 384.5 187.9)">6</text>
<text x="389.5" y="187.9" transform="rotate(-90 389.5 187.9)">7</text>
<text x="392.1" y="187.9" transform="rotate(-90 392.1 187.9)">8</text>
<text x="394.6" y="187.8" transform="rotate(-90 394.6 187.8)">9</text>
<text x="397.2" y="189" transform="rotate(-90 397.2 189)">10</text>
<text x="399.7" y="188.9" transform="rotate(-90 399.7 188.9)">11</text>
<text x="402.2" y="189" transform="rotate(-90 402.2 189)">12</text>
<text x="404.8" y="189" transform="rotate(-90 404.8 189)">13</text>
<text x="407.3" y="189" transform="rotate(-90 407.3 189)">14</text>
<text x="162.7" y="206.7">1</text>
<text x="162.7" y="209.2">2</text>
<text x="167.7" y="207.9">A1</text>
<text x="174.2" y="207.9">DOUT</text>
<text x="184.2" y="206.7">15</text>
<text x="162.7" y="211.7">3</text>
<text x="162.7" y="214.3">4</text>
<text x="167.7" y="210.4">A2</text>
<text x="167.7" y="212.9">A3</text>
<text x="167.7" y="215.5">A4</text>
<text x="177.4" y="215.5">RS</text>
<text x="184.2" y="214.3">11</text>
<text x="282.6" y="211.5">9</text>
<text x="287.6" y="212.7">DIN</text>
<text x="297.7" y="212.7">A1</text>
<text x="297.7" y="215.2">A2</text>
<text x="304.1" y="211.5">1</text>
<text x="304.1" y="214">2</text>
<text x="162.7" y="216.8">5</text>
<text x="162.7" y="219.4">6</text>
<text x="162.7" y="221.9">7</text>
<text x="167.7" y="218">A5</text>
<text x="167.7" y="220.6">D6</text>
<text x="184.2" y="221.9">12</text>
<text x="191.6" y="217.9">750k</text>
<text x="282.6" y="219.1">6</text>
<text x="287.6" y="220.3">R1</text>
<text x="297.7" y="217.8">A3</text>
<text x="297.7" y="220.3">A4</text>
<text x="304.1" y="216.6">3</text>
<text x="304.1" y="219.1">4</text>
<text x="304.1" y="221.7">5</text>
<text x="161.6" y="227">10</text>
<text x="162.7" y="224.4">9</text>
<text x="167.7" y="223.1">D7</text>
<text x="167.7" y="225.6">D8</text>
<text x="175.9" y="223.1">CTC</text>
<text x="268.3" y="222.7">3.3K</text>
<text x="282.6" y="226.7">7</text>
<text x="287.6" y="227.9">C1</text>
<text x="297.6" y="225.4">D6</text>
<text x="297.6" y="227.9">D7</text>
<text x="297.7" y="222.9">A5</text>
<text x="304.1" y="224.2">15</text>
<text x="304.1" y="226.7">14</text>
<text x="161.6" y="229.5">14</text>
<text x="167.7" y="228.2">D9</text>
<text x="167.7" y="230.7">TE</text>
<text x="175.9" y="230.7">RTC</text>
<text x="184.2" y="229.5">13</text>
<text x="297.6" y="230.5">D8</text>
<text x="297.6" y="233">D9</text>
<text x="304.1" y="229.3">13</text>
<text x="304.1" y="231.8">12</text>
<text x="511.3" y="233">12V</text>
<text x="166.2" y="234.7">HT12E</text>
<text x="281.5" y="234.4">10</text>
<text x="286.1" y="239.5">HT12D</text>
<text x="287.6" y="235.6">R2/C2</text>
<text x="297.5" y="235.6">VT</text>
<text x="304.1" y="234.4">11</text>
<text x="477.8" y="238.1">1N4007</text>
<text x="128.5" y="242.3">1k</text>
<text x="130.3" y="250.2" transform="rotate(-90 130.3 250.2)">1</text>
<text x="134.9" y="258.4">TORCH_LDR</text>
<text x="302.3" y="262.5">12</text>
<text x="302.3" y="260">13</text>
<text x="468.5" y="261.1">1k</text>
<text x="490.5" y="258.4">BC548</text>
<text x="130.3" y="266.6" transform="rotate(-90 130.3 266.6)">2</text>
<text x="302.3" y="267.6">10</text>
<text x="302.3" y="265.1">11</text>
<text x="302.3" y="272.7">8</text>
<text x="302.3" y="270.2">9</text>
<text x="302.3" y="280.3">6</text>
<text x="302.3" y="277.8">7</text>
<text x="244.3" y="287.7">A2</text>
<text x="244.3" y="285.2">A1</text>
<text x="244.3" y="282.6">A0</text>
<text x="302.3" y="287.9">3</text>
<text x="302.3" y="285.4">4</text>
<text x="302.3" y="282.9">5</text>
<text x="244.3" y="292.8">A4</text>
<text x="244.3" y="290.2">A3</text>
<text x="302.3" y="293">1</text>
<text x="302.3" y="290.5">2</text>
<text x="244.3" y="295.3">A5</text>
<text x="302.3" y="295.6">0</text>
<text x="249" y="303.8">ARDUINO UNO V2</text>
</g>
<g font-size="2.3" fill="#fff">
<text x="188.5" y="182.2" transform="rotate(-90 188.5 182.2)">GND</text>
<text x="191.3" y="182.1" transform="rotate(-90 191.3 182.1)">DATA</text>
<text x="193.8" y="182" transform="rotate(-90 193.8 182)">VCC</text>
<text x="196.4" y="182.2" transform="rotate(-90 196.4 182.2)">ANT</text>
<text x="274.9" y="185.8" transform="rotate(-90 274.9 185.8)">GND</text>
<text x="277.2" y="185.8" transform="rotate(-90 277.2 185.8)">OUT</text>
<text x="282.5" y="185.7" transform="rotate(-90 282.5 185.7)">VCC</text>
<text x="313" y="185.6" transform="rotate(-90 313 185.6)">VCC</text>
<text x="315.5" y="185.8" transform="rotate(-90 315.5 185.8)">GND</text>
<text x="318.1" y="185.8" transform="rotate(-90 318.1 185.8)">GND</text>
<text x="320.6" y="185.8" transform="rotate(-90 320.6 185.8)">ANT</text>
</g>
<g font-size="2.2" fill="#fff">
<text x="457.9" y="170.7">TestPin</text>
<text x="445.6" y="194.5" transform="rotate(-90 445.6 194.5)">.TheEngineeringProjects.com</text>
<text x="448.4" y="196.1">Vcc OUT</text>
<text x="458.7" y="196.1">GND</text>
<text x="445.6" y="198.8" transform="rotate(-90 445.6 198.8)">w</text>
<text x="288.1" y="263.9">PB4/MISO</text>
<text x="288.7" y="261.4">PB5/SCK</text>
<text x="280.6" y="266.5">~ PB3/MOSI/OC2A</text>
<text x="285.8" y="269">~ PB2/OC1B</text>
<text x="282.6" y="273.9">PB0/ICP1/CLKO</text>
<text x="285.5" y="271.3">~ PB1/OC1A</text>
<text x="286.8" y="282">~ PD7/AIN1</text>
<text x="288.4" y="279.4">PD7/AIN1</text>
<text x="252.4" y="286.6">PC1/ADC1</text>
<text x="252.4" y="284">PC0/ADC0</text>
<text x="283.1" y="284.5">~ PD5/T1/OC0B</text>
<text x="285.8" y="287.1">PD4/T0/XCK</text>
<text x="252.1" y="293.9">PC4/ADC4/SDA</text>
<text x="252.1" y="291.6">PC3/ADC3</text>
<text x="252.1" y="289.1">PC2/ADC2</text>
<text x="281.5" y="289.6">~ PD3/INT1/OC2B</text>
<text x="288.5" y="291.9">PD2/INT0</text>
<text x="251.9" y="296.5">PC5/ADC5/SCL</text>
<text x="288.7" y="296.7">PD0/RXD</text>
<text x="288.8" y="294.2">PD1/TXD</text>
</g>
<text font-size="2.2" fill="#c0c0c0" x="273.6" y="287.2" transform="rotate(-90 273.6 287.2)">ATMEGA328P-PU</text>
<g font-size="1.7" fill="#c00000">
<text x="352.4" y="180.6" transform="rotate(-90 352.4 180.6)">50%</text>
<text x="128.9" y="236.5" transform="rotate(-90 128.9 236.5)">50%</text>
</g>
<text font-size="1.7" fill="#c0c0c0" x="271.7" y="277.4" transform="rotate(-90 271.7 277.4)">1121</text>
<g font-size="1.6" fill="#fff">
<text x="186.1" y="164.7">microcontrolandos</text>
<text x="272.6" y="170.9" transform="rotate(90 272.6 170.9)">microcontrolandos</text>
</g>
</svg>
